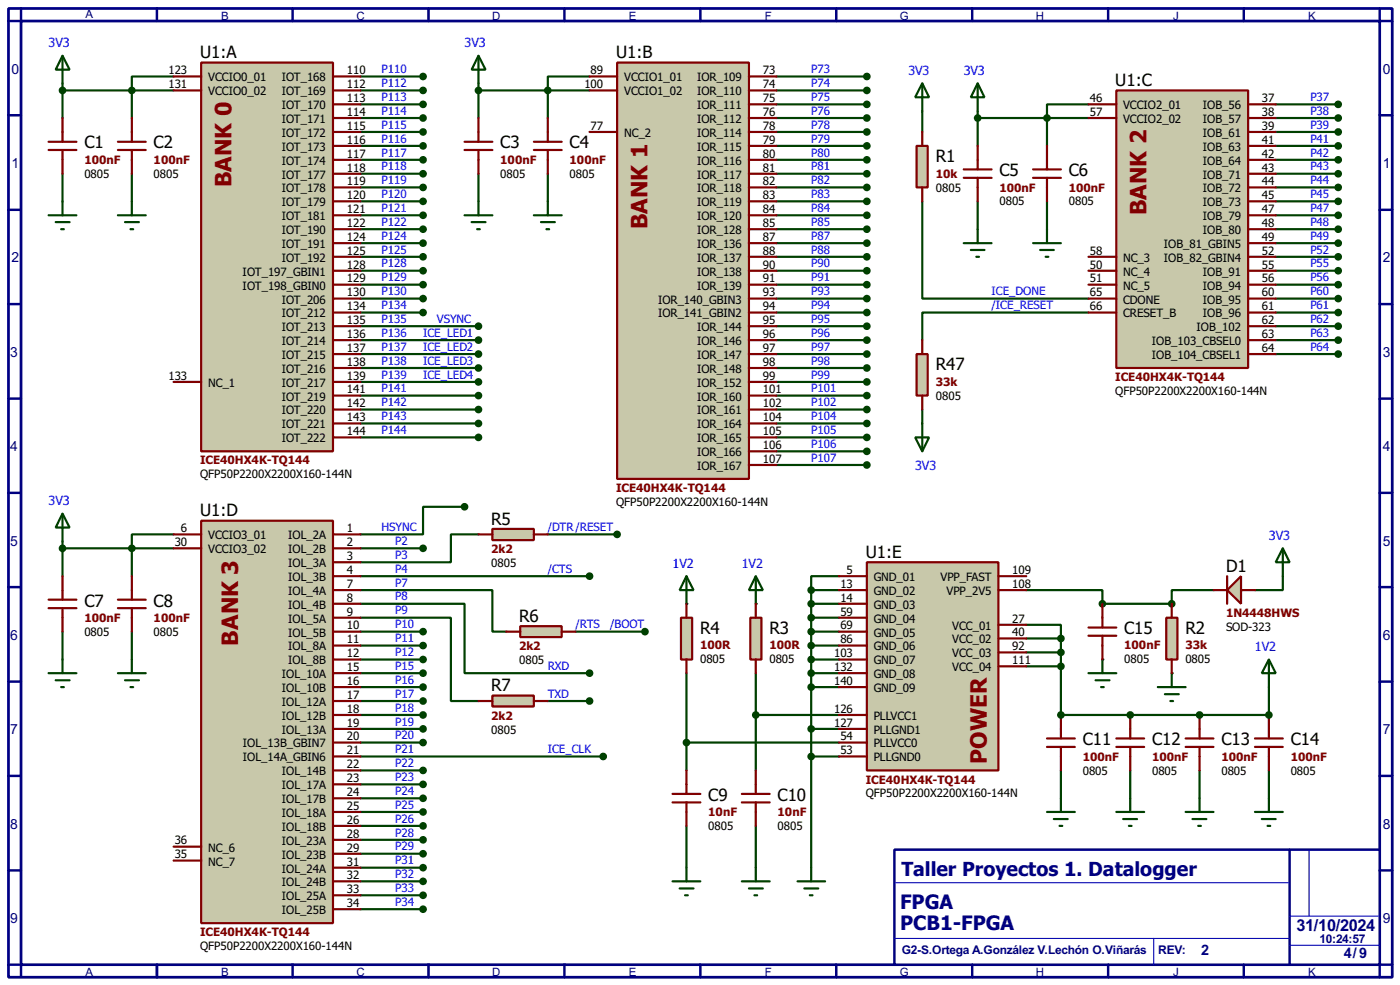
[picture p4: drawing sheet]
<svg xmlns="http://www.w3.org/2000/svg" width="256mm" height="180mm" viewBox="0 0 256 180" stroke-linecap="round" stroke-linejoin="round" font-family="sans-serif">
<path d="M1.6 1.6h253.5v177.3h-253.5zM3.9 3.9h248.9v172.7h-248.9z" fill="none" stroke="#000080" stroke-width=".5"/>
<path d="M3.9 1.6v2.3h-2.3M28.8 1.6v2.3" fill="none" stroke="#000080" stroke-width=".45"/>
<path d="M163.9 155.5h88.9v21.1h-88.9z" fill="#fff" stroke="#000080" stroke-width=".45"/>
<g fill="none" stroke="#000080" stroke-width=".45">
<path d="M53.6 1.6v2.3M78.5 1.6v2.3M103.4 1.6v2.3M128.3 1.6v2.3M153.2 1.6v2.3M178.1 1.6v2.3M203 1.6v2.3M227.9 1.6v2.3M252.8 1.6v2.3h2.3M1.6 21.1h2.3M1.6 38.4h2.3M252.8 21.1h2.3"/>
<path d="M252.8 38.4h2.3M1.6 55.7h2.3M252.8 55.7h2.3M1.6 73h2.3M252.8 73h2.3M1.6 90.2h2.3M252.8 90.2h2.3M1.6 107.5h2.3M252.8 107.5h2.3M1.6 124.8h2.3M252.8 124.8h2.3M1.6 142h2.3"/>
<path d="M1.6 159.3h2.3M236.3 155.5v21.1M252.8 142h2.3M252.8 159.3h2.3M1.6 176.6h2.3v2.3M28.8 176.6v2.3M53.6 176.6v2.3M78.5 176.6v2.3M103.4 176.6v2.3M128.3 176.6v2.3M153.2 176.6v2.3M178.1 176.6v2.3"/>
<path d="M203 176.6v2.3M227.9 176.6v2.3M255.1 176.6h-2.3v2.3"/>
</g>
<path d="M239.8 155.5v12.2M163.9 171.8h72.4M164.1 161.6h71.9M211.4 171.8v4.8M236.3 167.7h16.2M236.3 173h16.5" fill="none" stroke="#0000c0" stroke-width=".2"/>
<g fill="none" stroke="#004000" stroke-width=".4">
<path d="M11.5 15.3v6.3M11.5 16.6h20.3M31.8 14h-7.6v7.6M66.1 16.6h11.4M66.1 14h11.4M66.1 19.1h11.4M87.7 16.6h20.3M87.7 15.3v6.3M108 14h-7.6v7.6M142.3 14h16.5M199.4 19.1h-7.6v7.6M233.7 19.1h11.5"/>
<path d="M11.5 31.8v5.1M24.2 31.8v5.1M66.1 21.6h11.4M66.1 24.2h11.4M66.1 26.7h11.4M66.1 29.3h11.4M66.1 31.8h11.4M66.1 34.3h11.4M66.1 36.9h11.4M66.1 39.4h11.4M87.7 31.8v5.1M100.4 31.8v5.1"/>
<path d="M169 36.9v17.8h30.4M169 20.4v3.8M179.1 20.4v6.3M179.1 36.9v5.1M179.1 21.6h20.3M191.8 36.9v5.1M233.7 21.6h11.5M233.7 24.2h11.5M233.7 26.7h11.5M233.7 29.3h11.5M233.7 31.8h11.5M233.7 34.3h11.5"/>
<path d="M233.7 36.9h11.5M233.7 39.4h11.5M66.1 42h11.4M66.1 44.5h11.4M66.1 47h11.4M66.1 49.6h11.4M66.1 52.1h11.4M66.1 54.7h11.4M66.1 57.2h11.4M66.1 59.7h21.6M199.4 57.2h-30.4v5.1M233.7 42h11.5"/>
<path d="M233.7 44.5h11.5M233.7 47h11.5M233.7 49.6h11.5M233.7 52.1h11.5M233.7 54.7h11.5M233.7 57.2h11.5M233.7 59.7h11.5M66.1 62.3h21.6M66.1 64.8h21.6M66.1 67.4h21.6M66.1 69.9h21.6M66.1 72.4h21.6"/>
<path d="M66.1 75h21.6M66.1 77.5h21.6M169 75v2.5M233.7 62.3h11.5M233.7 64.8h11.5M11.5 99.1v6.4M31.8 97.8h-7.6v7.7M66.1 80.1h21.6M87.7 97.8h-5.1v5.1h-16.5M100.4 97.8h12.7M11.5 115.6v5.1M11.5 100.4h20.3"/>
<path d="M24.2 115.6v5.1M66.1 108h24.1v7.6h2.6M66.1 113.1h16.5v15.2h5.1M66.1 110.5h19v12.7h22.9M66.1 100.4h11.4M66.1 115.6h11.4M66.1 118.2h11.4M66.1 105.5h41.9M105.5 115.6h12.7M188 108h14v2.5h12.7v-2.5h7.6M235 105.5v2.5h-5.1M66.1 138.5h44.4"/>
<path d="M66.1 120.7h11.4M66.1 123.2h11.4M66.1 125.8h11.4M66.1 128.3h11.4M66.1 130.9h11.4M66.1 133.4h11.4M66.1 135.9h11.4M100.4 128.3h7.6M232.5 125.8v5.1M66.1 141h11.4M66.1 143.6h11.4M66.1 146.1h11.4"/>
<path d="M66.1 148.6h11.4M66.1 151.2h11.4M66.1 153.7h11.4M66.1 156.3h11.4M66.1 158.8h11.4M66.1 161.3h11.4M66.1 163.9h11.4M66.1 166.4h11.4"/>
</g>
<g fill="#004000">
<circle cx="232.5" cy="130.9" r=".2"/>
<circle cx="219.8" cy="130.9" r=".2"/>
</g>
<path d="M219.8 130.9h12.7" fill="none" stroke="#004000" stroke-width=".4"/>
<circle cx="207.1" cy="130.9" r=".2" fill="#004000"/>
<path d="M207.1 130.9h12.7M125.8 151.2v7.6M138.5 151.2v7.6M194.4 141v5.1M207.1 141v5.1M219.8 141v5.1M232.5 141v5.1" fill="none" stroke="#004000" stroke-width=".4"/>
<g fill="#004000">
<circle cx="202" cy="120.7" r=".2"/>
<circle cx="202" cy="110.5" r=".2"/>
<circle cx="214.7" cy="110.5" r=".2"/>
<circle cx="214.7" cy="123.2" r=".2"/>
</g>
<g fill="none" stroke="#004000" stroke-width=".4">
<path d="M142.3 16.6h16.5M142.3 19.1h16.5M142.3 21.6h16.5M142.3 24.2h16.5M142.3 26.7h16.5M142.3 29.3h16.5M142.3 31.8h16.5M142.3 34.3h16.5M142.3 36.9h16.5M142.3 39.4h16.5M142.3 42h16.5M142.3 44.5h16.5"/>
<path d="M142.3 47h16.5M142.3 49.6h16.5M142.3 52.1h16.5M142.3 54.7h16.5M142.3 57.2h16.5M142.3 59.7h16.5M142.3 62.3h16.5M142.3 64.8h16.5M142.3 67.4h16.5M142.3 69.9h16.5M142.3 72.4h16.5M142.3 75h16.5"/>
<path d="M142.3 77.5h16.5M142.3 80.1h16.5M142.3 82.6h16.5M142.3 85.1h16.5M148.6 108v50.8M148.6 108h5.1M148.6 110.5h5.1M148.6 113.1h5.1M148.6 115.6h5.1M148.6 118.2h5.1M153.7 105.5h-5.1v2.5M148.6 138.5h5.1"/>
<path d="M148.6 120.7h5.1M148.6 123.2h5.1M148.6 125.8h5.1M148.6 133.4h5.1M153.7 135.9h-27.9v5.1M153.7 130.9h-15.2v10.1"/>
</g>
<circle cx="125.8" cy="110.5" r=".2" fill="#004000"/>
<path d="M125.8 123.2v12.7" fill="none" stroke="#004000" stroke-width=".4"/>
<circle cx="138.5" cy="110.5" r=".2" fill="#004000"/>
<path d="M138.5 123.2v7.7M194.4 130.9h12.7" fill="none" stroke="#004000" stroke-width=".4"/>
<circle cx="194.4" cy="130.9" r=".2" fill="#004000"/>
<path d="M85.1 92.8h-7.6v5h-11.4M188 114.4h6.4v2.5M188 119.4h6.4M188 116.9h6.4M194.4 116.9v14M188 122h6.4" fill="none" stroke="#004000" stroke-width=".4"/>
<path d="M36.9 11.5h24.1v71.1h-24.1z" fill="#c8c8aa" stroke="#800000" stroke-width=".4"/>
<g fill="none" stroke="#800000" stroke-width=".4">
<path d="M31.8 14h5.1M31.8 16.6h5.1M61 14h5.1M61 16.6h5.1M61 19.1h5.1M61 39.4h5.1M61 36.9h5.1M61 34.3h5.1M61 31.8h5.1M61 29.3h5.1M61 26.7h5.1M61 24.2h5.1"/>
<path d="M61 21.6h5.1M61 52.1h5.1M61 49.6h5.1M61 47h5.1M61 44.5h5.1M61 42h5.1M61 59.7h5.1M61 57.2h5.1M61 54.7h5.1M31.8 69.9h5.1M61 69.9h5.1M61 67.4h5.1"/>
<path d="M61 64.8h5.1M61 62.3h5.1M61 77.5h5.1M61 75h5.1M61 72.4h5.1M61 80.1h5.1"/>
</g>
<path d="M113.1 11.5h24.1v76.2h-24.1z" fill="#c8c8aa" stroke="#800000" stroke-width=".4"/>
<g fill="none" stroke="#800000" stroke-width=".4">
<path d="M108 14h5.1M108 16.6h5.1M137.2 14h5.1M137.2 16.6h5.1M137.2 19.1h5.1M108 24.2h5.1M137.2 24.2h5.1M137.2 21.6h5.1M137.2 26.7h5.1M137.2 29.3h5.1M137.2 31.8h5.1M137.2 34.3h5.1"/>
<path d="M137.2 36.9h5.1M137.2 39.4h5.1M137.2 42h5.1M137.2 44.5h5.1M137.2 47h5.1M137.2 49.6h5.1M137.2 52.1h5.1M137.2 54.7h5.1M137.2 57.2h5.1M137.2 59.7h5.1M137.2 62.3h5.1M137.2 64.8h5.1"/>
<path d="M137.2 67.4h5.1M137.2 69.9h5.1M137.2 72.4h5.1M137.2 75h5.1M137.2 77.5h5.1M137.2 80.1h5.1M137.2 82.6h5.1M137.2 85.1h5.1"/>
</g>
<path d="M204.5 16.6h24.2v50.8h-24.2z" fill="#c8c8aa" stroke="#800000" stroke-width=".4"/>
<g fill="none" stroke="#800000" stroke-width=".4">
<path d="M199.4 19.1h5.1M228.7 19.1h5M199.4 21.6h5.1M228.7 21.6h5M228.7 24.2h5M228.7 26.7h5M228.7 29.3h5M228.7 31.8h5M228.7 34.3h5M228.7 36.9h5M228.7 39.4h5M199.4 47h5.1"/>
<path d="M199.4 54.7h5.1M199.4 57.2h5.1M199.4 52.1h5.1M199.4 49.6h5.1M228.7 47h5M228.7 54.7h5M228.7 57.2h5M228.7 42h5M228.7 44.5h5M228.7 52.1h5M228.7 49.6h5M228.7 59.7h5"/>
<path d="M228.7 62.3h5M228.7 64.8h5"/>
</g>
<path d="M36.9 95.3h24.1v73.7h-24.1z" fill="#c8c8aa" stroke="#800000" stroke-width=".4"/>
<g fill="none" stroke="#800000" stroke-width=".4">
<path d="M31.8 97.8h5.1M61 97.8h5.1M31.8 100.4h5.1M61 100.4h5.1M61 105.5h5.1M61 102.9h5.1M61 110.5h5.1M61 108h5.1M61 115.6h5.1M61 113.1h5.1M61 118.2h5.1M61 120.7h5.1"/>
<path d="M61 123.2h5.1M61 125.8h5.1M61 128.3h5.1M61 130.9h5.1M61 133.4h5.1M61 135.9h5.1M61 138.5h5.1M31.8 157.5h5.1M31.8 155h5.1M61 141h5.1M61 143.6h5.1M61 146.1h5.1"/>
<path d="M61 148.6h5.1M61 151.2h5.1M61 153.7h5.1M61 156.3h5.1M61 158.8h5.1M61 161.3h5.1M61 163.9h5.1M61 166.4h5.1"/>
</g>
<path d="M158.8 102.9h24.1v38.1h-24.1z" fill="#c8c8aa" stroke="#800000" stroke-width=".4"/>
<g fill="none" stroke="#800000" stroke-width=".4">
<path d="M8.9 27.5h5.1M8.9 26h5.1M11.5 21.6v4.4M11.5 27.5v4.3M21.6 27.5h5.1M21.6 26h5.1M24.2 21.6v4.4M24.2 27.5v4.3M85.1 27.5h5.1M85.1 26h5.1M87.7 21.6v4.4M87.7 27.5v4.3"/>
<path d="M97.8 27.5h5.1M97.8 26h5.1M100.4 21.6v4.4M100.4 27.5v4.3M176.6 32.6h5.1M176.6 31h5.1M179.1 26.7v4.3M179.1 32.6v4.3M189.3 32.6h5.1M189.3 31h5.1M191.8 26.7v4.3M191.8 32.6v4.3"/>
<path d="M153.7 105.5h5.1M153.7 108h5.1M153.7 110.5h5.1M153.7 113.1h5.1M153.7 118.2h5.1M153.7 115.6h5.1M182.9 105.5h5.1M182.9 108h5.1M182.9 119.4h5.1M182.9 116.9h5.1M182.9 114.4h5.1M153.7 120.7h5.1"/>
<path d="M153.7 123.2h5.1M153.7 125.8h5.1M153.7 135.9h5.1M153.7 138.5h5.1M153.7 130.9h5.1M153.7 133.4h5.1M182.9 122h5.1"/>
</g>
<g fill="none" stroke="#004000" stroke-width=".4">
<path d="M11.5 10.2l1.3 2.6h-2.6zM11.5 10.2v5.1M87.7 10.2l1.3 2.6h-2.6zM87.7 10.2v5.1M179.1 15.3l1.3 2.5h-2.5zM179.1 15.3v5.1M8.9 39.4h5.1M11.5 36.9v2.5M21.6 39.4h5.1M24.2 36.9v2.5M85.1 39.4h5.1M87.7 36.9v2.5"/>
<path d="M97.8 39.4h5.1M100.4 36.9v2.5M10.2 40.7h2.6M11.2 42h.5M22.9 40.7h2.6M23.9 42h.5M86.4 40.7h2.6M87.4 42h.5M99.1 40.7h2.6M100.1 42h.5M176.6 44.5h5.1M177.9 45.8h2.5"/>
<path d="M178.9 47h.5M179.1 42v2.5M189.3 44.5h5.1M190.6 45.8h2.5M191.6 47h.5M191.8 42v2.5"/>
</g>
<g fill="#004000" stroke="#004000" stroke-width=".4">
<circle cx="11.4" cy="16.6" r=".5"/>
<circle cx="24.1" cy="16.6" r=".5"/>
<circle cx="87.6" cy="16.6" r=".5"/>
<circle cx="100.3" cy="16.6" r=".5"/>
<circle cx="179.1" cy="21.6" r=".5"/>
<circle cx="191.8" cy="21.6" r=".5"/>
</g>
<path d="M167.9 26.7h2.1v7.6h-2.1z" fill="#c8c8aa" stroke="#800000" stroke-width=".4"/>
<path d="M169 24.2v2.5M169 34.3v2.6" fill="none" stroke="#800000" stroke-width=".4"/>
<path d="M169 77.5v5.1M167.7 80.1h2.5l-1.2 2.5z" fill="none" stroke="#004000" stroke-width=".4"/>
<path d="M167.9 64.8h2.1v7.6h-2.1z" fill="#c8c8aa" stroke="#800000" stroke-width=".4"/>
<path d="M169 62.3v2.5M169 72.4v2.6M8.9 111.3h5.1M8.9 109.8h5.1M11.5 105.5v4.3M11.5 111.3v4.3M21.6 111.3h5.1M21.6 109.8h5.1M24.2 105.5v4.3M24.2 111.3v4.3" fill="none" stroke="#800000" stroke-width=".4"/>
<g fill="#004000" stroke="#004000" stroke-width=".4">
<circle cx="77.5" cy="14" r=".5"/>
<circle cx="77.5" cy="16.6" r=".5"/>
<circle cx="77.5" cy="19.1" r=".5"/>
<circle cx="77.5" cy="21.6" r=".5"/>
<circle cx="77.5" cy="24.2" r=".5"/>
<circle cx="77.5" cy="26.7" r=".5"/>
<circle cx="77.5" cy="29.3" r=".5"/>
<circle cx="77.5" cy="31.8" r=".5"/>
<circle cx="77.5" cy="34.3" r=".5"/>
<circle cx="77.5" cy="36.9" r=".5"/>
<circle cx="77.5" cy="39.4" r=".5"/>
<circle cx="77.5" cy="42" r=".5"/>
<circle cx="77.5" cy="44.5" r=".5"/>
<circle cx="77.5" cy="47" r=".5"/>
<circle cx="77.5" cy="49.6" r=".5"/>
<circle cx="77.5" cy="52.1" r=".5"/>
<circle cx="77.5" cy="54.7" r=".5"/>
<circle cx="77.5" cy="57.2" r=".5"/>
<circle cx="87.6" cy="59.7" r=".5"/>
<circle cx="87.6" cy="62.3" r=".5"/>
<circle cx="87.6" cy="64.8" r=".5"/>
<circle cx="87.6" cy="67.4" r=".5"/>
<circle cx="87.6" cy="69.9" r=".5"/>
<circle cx="87.6" cy="72.4" r=".5"/>
<circle cx="87.6" cy="75" r=".5"/>
<circle cx="87.6" cy="77.5" r=".5"/>
<circle cx="87.6" cy="80.1" r=".5"/>
<circle cx="245.1" cy="19.1" r=".5"/>
<circle cx="245.1" cy="21.6" r=".5"/>
<circle cx="245.1" cy="24.2" r=".5"/>
<circle cx="245.1" cy="26.7" r=".5"/>
<circle cx="245.1" cy="29.3" r=".5"/>
<circle cx="245.1" cy="31.8" r=".5"/>
<circle cx="245.1" cy="34.3" r=".5"/>
<circle cx="245.1" cy="36.9" r=".5"/>
<circle cx="245.1" cy="39.4" r=".5"/>
<circle cx="245.1" cy="42" r=".5"/>
<circle cx="245.1" cy="44.5" r=".5"/>
<circle cx="245.1" cy="47" r=".5"/>
<circle cx="245.1" cy="49.6" r=".5"/>
<circle cx="245.1" cy="52.1" r=".5"/>
<circle cx="245.1" cy="54.7" r=".5"/>
<circle cx="245.1" cy="57.2" r=".5"/>
<circle cx="245.1" cy="59.7" r=".5"/>
<circle cx="245.1" cy="62.3" r=".5"/>
<circle cx="245.1" cy="64.8" r=".5"/>
<circle cx="158.8" cy="14" r=".5"/>
<circle cx="11.4" cy="100.4" r=".5"/>
<circle cx="24.1" cy="100.4" r=".5"/>
</g>
<path d="M169 15.3l1.2 2.5h-2.5zM169 15.3v5.1M11.5 94l1.3 2.6h-2.6zM11.5 94v5.1M8.9 123.2h5.1M10.2 124.5h2.6M11.2 125.8h.5M11.5 120.7v2.5M21.6 123.2h5.1M22.9 124.5h2.6M23.9 125.8h.5M24.2 120.7v2.5" fill="none" stroke="#004000" stroke-width=".4"/>
<path d="M90.2 96.8h7.6v2.1h-7.6z" fill="#c8c8aa" stroke="#800000" stroke-width=".4"/>
<path d="M87.7 97.8h2.5M97.8 97.8h2.6" fill="none" stroke="#800000" stroke-width=".4"/>
<path d="M95.3 114.6h7.6v2h-7.6z" fill="#c8c8aa" stroke="#800000" stroke-width=".4"/>
<path d="M92.8 115.6h2.5M102.9 115.6h2.6" fill="none" stroke="#800000" stroke-width=".4"/>
<path d="M90.2 127.3h7.6v2h-7.6z" fill="#c8c8aa" stroke="#800000" stroke-width=".4"/>
<g fill="none" stroke="#800000" stroke-width=".4">
<path d="M87.7 128.3h2.5M97.8 128.3h2.6M191.8 136.7h5.1M191.8 135.2h5.1M194.4 130.9v4.3M194.4 136.7v4.3M204.5 136.7h5.1M204.5 135.2h5.1M207.1 130.9v4.3M207.1 136.7v4.3M217.2 136.7h5.1M217.2 135.2h5.1"/>
<path d="M219.8 130.9v4.3M219.8 136.7v4.3M229.9 136.7h5.1M229.9 135.2h5.1M232.5 130.9v4.3M232.5 136.7v4.3M123.2 146.9h5.1M123.2 145.3h5.1M125.8 141v4.3M125.8 146.9v4.3M135.9 146.9h5.1M135.9 145.3h5.1"/>
<path d="M138.5 141v4.3M138.5 146.9v4.3"/>
</g>
<g fill="#004000" stroke="#004000" stroke-width=".4">
<circle cx="113" cy="97.8" r=".5"/>
<circle cx="118.1" cy="115.6" r=".5"/>
<circle cx="110.5" cy="138.5" r=".5"/>
<circle cx="77.5" cy="100.4" r=".5"/>
<circle cx="77.5" cy="115.6" r=".5"/>
<circle cx="77.5" cy="118.2" r=".5"/>
<circle cx="77.5" cy="120.7" r=".5"/>
<circle cx="77.5" cy="123.2" r=".5"/>
<circle cx="77.5" cy="125.8" r=".5"/>
<circle cx="77.5" cy="128.3" r=".5"/>
<circle cx="77.5" cy="130.9" r=".5"/>
<circle cx="77.5" cy="133.4" r=".5"/>
<circle cx="77.5" cy="135.9" r=".5"/>
<circle cx="108" cy="128.3" r=".5"/>
<circle cx="108" cy="123.2" r=".5"/>
<circle cx="108" cy="105.5" r=".5"/>
<circle cx="77.5" cy="141" r=".5"/>
<circle cx="77.5" cy="143.6" r=".5"/>
<circle cx="77.5" cy="146.1" r=".5"/>
<circle cx="77.5" cy="148.6" r=".5"/>
<circle cx="77.5" cy="151.2" r=".5"/>
<circle cx="77.5" cy="153.7" r=".5"/>
<circle cx="77.5" cy="156.3" r=".5"/>
<circle cx="77.5" cy="158.8" r=".5"/>
<circle cx="77.5" cy="161.3" r=".5"/>
<circle cx="77.5" cy="163.9" r=".5"/>
<circle cx="77.5" cy="166.4" r=".5"/>
</g>
<path d="M235 100.4l1.3 2.5h-2.6zM235 100.4v5.1M232.5 120.7l1.2 2.5h-2.5zM232.5 120.7v5.1" fill="none" stroke="#004000" stroke-width=".4"/>
<path d="M224.8 108l2.6-2.5v5z" fill="#c8c8aa" stroke="#800000" stroke-width=".4"/>
<path d="M199.4 116.4h5.1M199.4 114.9h5.1M202 110.5v4.4M202 116.4v4.3M222.3 108h2.5M224.8 105.5v5M227.4 108h2.5" fill="none" stroke="#800000" stroke-width=".4"/>
<g fill="#004000" stroke="#004000" stroke-width=".4">
<circle cx="214.6" cy="110.5" r=".5"/>
<circle cx="201.9" cy="110.5" r=".5"/>
<circle cx="232.4" cy="130.9" r=".5"/>
<circle cx="219.7" cy="130.9" r=".5"/>
<circle cx="207" cy="130.9" r=".5"/>
</g>
<g fill="none" stroke="#004000" stroke-width=".4">
<path d="M199.4 123.2h5.1M200.7 124.5h2.6M201.7 125.8h.5M202 120.7v2.5M212.1 125.8h5.1M213.4 127.1h2.6M214.4 128.3h.5M214.7 123.2v2.6M125.8 158.8v2.5M138.5 158.8v2.5M191.8 148.6h5.1M193.1 149.9h2.5"/>
<path d="M194.1 151.2h.5M194.4 146.1v2.5M204.5 148.6h5.1M205.8 149.9h2.5M206.8 151.2h.5M207.1 146.1v2.5M217.2 148.6h5.1M218.5 149.9h2.5M219.5 151.2h.5M219.8 146.1v2.5M229.9 148.6h5.1M231.2 149.9h2.5"/>
<path d="M232.2 151.2h.5M232.5 146.1v2.5M123.2 161.3h5.1M124.5 162.6h2.6M125.5 163.9h.5M135.9 161.3h5.1M137.2 162.6h2.6M138.2 163.9h.5"/>
</g>
<path d="M213.7 113.1h2v7.6h-2z" fill="#c8c8aa" stroke="#800000" stroke-width=".4"/>
<path d="M214.7 110.5v2.6M214.7 120.7v2.5" fill="none" stroke="#800000" stroke-width=".4"/>
<g fill="#004000" stroke="#004000" stroke-width=".4">
<circle cx="158.8" cy="16.6" r=".5"/>
<circle cx="158.8" cy="19.1" r=".5"/>
<circle cx="158.8" cy="21.6" r=".5"/>
<circle cx="158.8" cy="24.2" r=".5"/>
<circle cx="158.8" cy="26.7" r=".5"/>
<circle cx="158.8" cy="29.3" r=".5"/>
<circle cx="158.8" cy="31.8" r=".5"/>
<circle cx="158.8" cy="34.3" r=".5"/>
<circle cx="158.8" cy="36.9" r=".5"/>
<circle cx="158.8" cy="39.4" r=".5"/>
<circle cx="158.8" cy="42" r=".5"/>
<circle cx="158.8" cy="44.5" r=".5"/>
<circle cx="158.8" cy="47" r=".5"/>
<circle cx="158.8" cy="49.6" r=".5"/>
<circle cx="158.8" cy="52.1" r=".5"/>
<circle cx="158.8" cy="54.7" r=".5"/>
<circle cx="158.8" cy="57.2" r=".5"/>
<circle cx="158.8" cy="59.7" r=".5"/>
<circle cx="158.8" cy="62.3" r=".5"/>
<circle cx="158.8" cy="64.8" r=".5"/>
<circle cx="158.8" cy="67.4" r=".5"/>
<circle cx="158.8" cy="69.9" r=".5"/>
<circle cx="158.8" cy="72.4" r=".5"/>
<circle cx="158.8" cy="75" r=".5"/>
<circle cx="158.8" cy="77.5" r=".5"/>
<circle cx="158.8" cy="80.1" r=".5"/>
<circle cx="158.8" cy="82.6" r=".5"/>
<circle cx="158.8" cy="85.1" r=".5"/>
<circle cx="148.6" cy="138.5" r=".5"/>
<circle cx="148.6" cy="108" r=".5"/>
<circle cx="148.6" cy="110.5" r=".5"/>
<circle cx="148.6" cy="113.1" r=".5"/>
<circle cx="148.6" cy="115.6" r=".5"/>
<circle cx="148.6" cy="118.2" r=".5"/>
<circle cx="148.6" cy="120.7" r=".5"/>
<circle cx="148.6" cy="123.2" r=".5"/>
<circle cx="148.6" cy="125.8" r=".5"/>
<circle cx="148.6" cy="133.4" r=".5"/>
<circle cx="125.7" cy="135.9" r=".5"/>
<circle cx="138.4" cy="130.9" r=".5"/>
</g>
<path d="M125.8 105.5l1.3 2.5h-2.6zM125.8 105.5v5M148.6 158.8v2.5M146.1 161.3h5.1M147.4 162.6h2.5M148.4 163.9h.5" fill="none" stroke="#004000" stroke-width=".4"/>
<path d="M124.8 113.1h2v7.6h-2z" fill="#c8c8aa" stroke="#800000" stroke-width=".4"/>
<path d="M125.8 110.5v2.6M125.8 120.7v2.5" fill="none" stroke="#800000" stroke-width=".4"/>
<path d="M138.5 105.5l1.3 2.5h-2.6zM138.5 105.5v5" fill="none" stroke="#004000" stroke-width=".4"/>
<path d="M137.5 113.1h2v7.6h-2z" fill="#c8c8aa" stroke="#800000" stroke-width=".4"/>
<path d="M138.5 110.5v2.6M138.5 120.7v2.5" fill="none" stroke="#800000" stroke-width=".4"/>
<g fill="#004000" stroke="#004000" stroke-width=".4">
<circle cx="194.3" cy="130.9" r=".5"/>
<circle cx="194.3" cy="122" r=".5"/>
<circle cx="194.3" cy="119.4" r=".5"/>
<circle cx="194.3" cy="116.9" r=".5"/>
<circle cx="85.1" cy="92.8" r=".5"/>
</g>
<g font-size="5" fill="#800000">
<text x="42.4" y="34.3" transform="rotate(-90 42.4 34.3)">BANK 0</text>
<text x="118.6" y="42" transform="rotate(-90 118.6 42)">BANK 1</text>
<text x="210" y="39.4" transform="rotate(-90 210 39.4)">BANK 2</text>
<text x="43.7" y="118.2" transform="rotate(-90 43.7 118.2)">BANK 3</text>
<text x="180.8" y="139.7" transform="rotate(-90 180.8 139.7)">POWER</text>
</g>
<g font-size="4.4" fill="#000080">
<text x="164.9" y="166.5">FPGA</text>
<text x="164.9" y="170.3">PCB1-FPGA</text>
</g>
<text font-size="4.3" fill="#000080" x="165.2" y="160.3">Taller Proyectos 1. Datalogger</text>
<g font-size="3.8">
<text x="36.7" y="10.6">U1:A</text>
<text x="112.9" y="10.6">U1:B</text>
<text x="204.3" y="15.7">U1:C</text>
<text x="15.5" y="27.2">C1</text>
<text x="28.2" y="27.2">C2</text>
<text x="91.7" y="27.2">C3</text>
<text x="104.4" y="27.2">C4</text>
<text x="171.5" y="29.7">R1</text>
<text x="183.1" y="32.3">C5</text>
<text x="195.8" y="32.3">C6</text>
<text x="171.5" y="67.8">R47</text>
<text x="36.7" y="94.5">U1:D</text>
<text x="90" y="96">R5</text>
<text x="158.6" y="102.1">U1:E</text>
<text x="224.6" y="104.7">D1</text>
<text x="15.5" y="111">C7</text>
<text x="28.2" y="111">C8</text>
<text x="95.1" y="113.8">R6</text>
<text x="128.3" y="116.1">R4</text>
<text x="141" y="116.1">R3</text>
<text x="206" y="116.1">C15</text>
<text x="217.2" y="116.1">R2</text>
<text x="90" y="126.5">R7</text>
<text x="198.4" y="136.4">C11</text>
<text x="211.1" y="136.4">C12</text>
<text x="223.8" y="136.4">C13</text>
<text x="236.5" y="136.4">C14</text>
<text x="129.8" y="146.6">C9</text>
<text x="142.5" y="146.6">C10</text>
</g>
<text font-size="3.4" fill="#000080" x="237.5" y="170.3">31/10/2024</text>
<g font-size="3" fill="#000080">
<text x="220.1" y="174.8">2</text>
<text x="246.2" y="175.3">4/9</text>
</g>
<g font-size="2.9" fill="#000080">
<text x="2.1" y="13.5">0</text>
<text x="253.4" y="13.5">0</text>
<text x="2.1" y="30.7">1</text>
<text x="253.4" y="30.7">1</text>
<text x="2.1" y="48">2</text>
<text x="253.4" y="48">2</text>
<text x="1.9" y="65.3">3</text>
<text x="253.4" y="65.3">3</text>
<text x="1.9" y="82.5">4</text>
<text x="253.4" y="82.5">4</text>
<text x="1.9" y="99.9">5</text>
<text x="253.4" y="99.9">5</text>
<text x="1.9" y="117.1">6</text>
<text x="253.4" y="117.1">6</text>
<text x="1.9" y="134.4">7</text>
<text x="253.4" y="134.4">7</text>
<text x="1.9" y="151.7">8</text>
<text x="253.4" y="151.7">8</text>
<text x="1.9" y="168.9">9</text>
<text x="253.4" y="168.9">9</text>
</g>
<g font-size="2.8" fill="#00f">
<text x="8.9" y="8.6">3V3</text>
<text x="85.1" y="8.6">3V3</text>
<text x="166.4" y="13.8">3V3</text>
<text x="176.6" y="13.8">3V3</text>
<text x="167.7" y="86.1">3V3</text>
<text x="8.9" y="92.5">3V3</text>
<text x="232.5" y="98.8">3V3</text>
<text x="123.2" y="103.9">1V2</text>
<text x="135.9" y="103.9">1V2</text>
<text x="229.9" y="119.2">1V2</text>
</g>
<g font-size="2.6">
<text x="30.9" y="13.6">123</text>
<text x="30.9" y="16.2">131</text>
<text x="38.2" y="14.9">VCCIO0_01</text>
<text x="38.2" y="17.5">VCCIO0_02</text>
<text x="51.6" y="14.9">IOT_168</text>
<text x="51.6" y="17.5">IOT_169</text>
<text x="63.6" y="13.6">110</text>
<text x="63.6" y="16.2">112</text>
<text x="107.1" y="16.2">100</text>
<text x="108.2" y="13.6">89</text>
<text x="114.4" y="14.9">VCCIO1_01</text>
<text x="114.4" y="17.5">VCCIO1_02</text>
<text x="127.7" y="14.9">IOR_109</text>
<text x="127.7" y="17.5">IOR_110</text>
<text x="139.8" y="13.6">73</text>
<text x="139.8" y="16.2">74</text>
<text x="51.6" y="22.5">IOT_171</text>
<text x="51.6" y="20">IOT_170</text>
<text x="63.6" y="23.8">115</text>
<text x="63.6" y="21.2">114</text>
<text x="63.6" y="18.7">113</text>
<text x="108.2" y="23.8">77</text>
<text x="127.7" y="20">IOR_111</text>
<text x="127.7" y="22.5">IOR_112</text>
<text x="139.8" y="18.7">75</text>
<text x="139.8" y="21.2">76</text>
<text x="139.8" y="23.8">78</text>
<text x="199.7" y="18.7">46</text>
<text x="199.7" y="21.2">57</text>
<text x="205.8" y="20">VCCIO2_01</text>
<text x="205.8" y="22.5">VCCIO2_02</text>
<text x="220.4" y="20">IOB_56</text>
<text x="220.4" y="22.5">IOB_57</text>
<text x="231.2" y="18.7">37</text>
<text x="231.2" y="21.2">38</text>
<text x="231.2" y="23.8">39</text>
<text x="51.6" y="27.6">IOT_173</text>
<text x="51.6" y="25">IOT_172</text>
<text x="63.6" y="28.9">117</text>
<text x="63.6" y="26.3">116</text>
<text x="114.4" y="25">NC_2</text>
<text x="127.7" y="25">IOR_114</text>
<text x="127.7" y="27.6">IOR_115</text>
<text x="139.8" y="26.3">79</text>
<text x="139.8" y="28.9">80</text>
<text x="220.4" y="25">IOB_61</text>
<text x="220.4" y="27.6">IOB_63</text>
<text x="231.2" y="26.3">41</text>
<text x="231.2" y="28.9">42</text>
<text x="15.5" y="32.5">0805</text>
<text x="28.2" y="32.5">0805</text>
<text x="51.6" y="35.2">IOT_178</text>
<text x="51.6" y="32.7">IOT_177</text>
<text x="51.6" y="30.2">IOT_174</text>
<text x="63.6" y="33.9">119</text>
<text x="63.6" y="31.4">118</text>
<text x="91.7" y="32.5">0805</text>
<text x="104.4" y="32.5">0805</text>
<text x="127.7" y="30.2">IOR_116</text>
<text x="127.7" y="32.7">IOR_117</text>
<text x="127.7" y="35.2">IOR_118</text>
<text x="139.8" y="31.4">81</text>
<text x="139.8" y="33.9">82</text>
<text x="171.5" y="35.1">0805</text>
<text x="220.4" y="30.2">IOB_64</text>
<text x="220.4" y="32.7">IOB_71</text>
<text x="220.4" y="35.2">IOB_72</text>
<text x="231.2" y="31.4">43</text>
<text x="231.2" y="33.9">44</text>
<text x="51.6" y="40.3">IOT_181</text>
<text x="51.6" y="37.7">IOT_179</text>
<text x="63.6" y="41.6">122</text>
<text x="63.6" y="39">121</text>
<text x="63.6" y="36.5">120</text>
<text x="127.7" y="37.7">IOR_119</text>
<text x="127.7" y="40.3">IOR_120</text>
<text x="139.8" y="36.5">83</text>
<text x="139.8" y="39">84</text>
<text x="139.8" y="41.6">85</text>
<text x="183.1" y="37.6">0805</text>
<text x="195.8" y="37.6">0805</text>
<text x="220.4" y="37.7">IOB_73</text>
<text x="220.4" y="40.3">IOB_79</text>
<text x="231.2" y="36.5">45</text>
<text x="231.2" y="39">47</text>
<text x="231.2" y="41.6">48</text>
<text x="51.6" y="47.9">IOT_192</text>
<text x="51.6" y="45.4">IOT_191</text>
<text x="51.6" y="42.9">IOT_190</text>
<text x="63.6" y="46.6">125</text>
<text x="63.6" y="44.1">124</text>
<text x="127.7" y="42.9">IOR_128</text>
<text x="127.7" y="45.4">IOR_136</text>
<text x="127.7" y="47.9">IOR_137</text>
<text x="139.8" y="44.1">87</text>
<text x="139.8" y="46.6">88</text>
<text x="199.7" y="46.6">58</text>
<text x="205.8" y="47.9">NC_3</text>
<text x="213.2" y="45.4">IOB_81_GBIN5</text>
<text x="213.2" y="47.9">IOB_82_GBIN4</text>
<text x="220.4" y="42.9">IOB_80</text>
<text x="231.2" y="44.1">49</text>
<text x="231.2" y="46.6">52</text>
<text x="44.5" y="53">IOT_198_GBIN0</text>
<text x="44.5" y="50.4">IOT_197_GBIN1</text>
<text x="63.6" y="51.7">129</text>
<text x="63.6" y="49.2">128</text>
<text x="127.7" y="50.4">IOR_138</text>
<text x="127.7" y="53">IOR_139</text>
<text x="139.8" y="49.2">90</text>
<text x="139.8" y="51.7">91</text>
<text x="199.7" y="49.2">50</text>
<text x="199.7" y="51.7">51</text>
<text x="205.8" y="50.4">NC_4</text>
<text x="205.8" y="53">NC_5</text>
<text x="220.4" y="53">IOB_94</text>
<text x="220.4" y="50.4">IOB_91</text>
<text x="231.2" y="51.7">56</text>
<text x="231.2" y="49.2">55</text>
<text x="51.6" y="58.1">IOT_212</text>
<text x="51.6" y="55.6">IOT_206</text>
<text x="63.6" y="59.3">135</text>
<text x="63.6" y="56.8">134</text>
<text x="63.6" y="54.3">130</text>
<text x="120.6" y="55.6">IOR_140_GBIN3</text>
<text x="120.6" y="58.1">IOR_141_GBIN2</text>
<text x="139.8" y="54.3">93</text>
<text x="139.8" y="56.8">94</text>
<text x="139.8" y="59.3">95</text>
<text x="199.7" y="54.3">65</text>
<text x="199.7" y="56.8">66</text>
<text x="205.8" y="55.6">CDONE</text>
<text x="205.8" y="58.1">CRESET_B</text>
<text x="220.4" y="55.6">IOB_95</text>
<text x="220.4" y="58.1">IOB_96</text>
<text x="231.2" y="54.3">60</text>
<text x="231.2" y="56.8">61</text>
<text x="231.2" y="59.3">62</text>
<text x="51.6" y="60.6">IOT_213</text>
<text x="51.6" y="65.7">IOT_215</text>
<text x="51.6" y="63.1">IOT_214</text>
<text x="63.6" y="64.4">137</text>
<text x="63.6" y="61.9">136</text>
<text x="127.7" y="60.6">IOR_144</text>
<text x="127.7" y="63.1">IOR_146</text>
<text x="127.7" y="65.7">IOR_147</text>
<text x="139.8" y="61.9">96</text>
<text x="139.8" y="64.4">97</text>
<text x="211" y="63.1">IOB_103_CBSEL0</text>
<text x="211" y="65.7">IOB_104_CBSEL1</text>
<text x="219.2" y="60.6">IOB_102</text>
<text x="231.2" y="61.9">63</text>
<text x="231.2" y="64.4">64</text>
<text x="30.9" y="69.5">133</text>
<text x="38.2" y="70.8">NC_1</text>
<text x="51.6" y="70.8">IOT_217</text>
<text x="51.6" y="68.3">IOT_216</text>
<text x="63.6" y="69.5">139</text>
<text x="63.6" y="67">138</text>
<text x="63.6" y="72">141</text>
<text x="127.7" y="68.3">IOR_148</text>
<text x="127.7" y="70.8">IOR_152</text>
<text x="139.8" y="67">98</text>
<text x="139.8" y="69.5">99</text>
<text x="139.8" y="72">101</text>
<text x="51.6" y="75.8">IOT_220</text>
<text x="51.6" y="73.3">IOT_219</text>
<text x="63.6" y="77.1">143</text>
<text x="63.6" y="74.6">142</text>
<text x="127.7" y="73.3">IOR_160</text>
<text x="127.7" y="75.8">IOR_161</text>
<text x="139.8" y="74.6">102</text>
<text x="139.8" y="77.1">104</text>
<text x="171.5" y="73.2">0805</text>
<text x="204.3" y="72.3">QFP50P2200X2200X160-144N</text>
<text x="51.6" y="81">IOT_222</text>
<text x="51.6" y="78.4">IOT_221</text>
<text x="63.6" y="79.7">144</text>
<text x="127.7" y="78.4">IOR_164</text>
<text x="127.7" y="81">IOR_165</text>
<text x="127.7" y="83.5">IOR_166</text>
<text x="139.8" y="79.7">105</text>
<text x="139.8" y="82.2">106</text>
<text x="36.7" y="87.5">QFP50P2200X2200X160-144N</text>
<text x="127.7" y="86">IOR_167</text>
<text x="139.8" y="84.7">107</text>
<text x="112.9" y="92.6">QFP50P2200X2200X160-144N</text>
<text x="32" y="100">30</text>
<text x="33.2" y="97.4">6</text>
<text x="38.2" y="98.7">VCCIO3_01</text>
<text x="38.2" y="101.2">VCCIO3_02</text>
<text x="52.8" y="101.2">IOL_2B</text>
<text x="52.8" y="98.7">IOL_2A</text>
<text x="63.6" y="100">2</text>
<text x="63.6" y="97.4">1</text>
<text x="52.8" y="106.4">IOL_3B</text>
<text x="52.8" y="103.8">IOL_3A</text>
<text x="63.6" y="105.1">4</text>
<text x="63.6" y="102.5">3</text>
<text x="63.6" y="107.6">7</text>
<text x="90" y="103.8">0805</text>
<text x="154" y="107.6">13</text>
<text x="155.1" y="105.1">5</text>
<text x="160.1" y="106.4">GND_01</text>
<text x="172.3" y="106.4">VPP_FAST</text>
<text x="185.5" y="105.1">109</text>
<text x="185.5" y="107.6">108</text>
<text x="52.8" y="111.4">IOL_4B</text>
<text x="52.8" y="108.9">IOL_4A</text>
<text x="52.8" y="114">IOL_5A</text>
<text x="63.6" y="110.1">8</text>
<text x="63.6" y="112.7">9</text>
<text x="154" y="110.1">14</text>
<text x="154" y="112.7">59</text>
<text x="160.1" y="108.9">GND_02</text>
<text x="160.1" y="111.4">GND_03</text>
<text x="160.1" y="114">GND_04</text>
<text x="173.4" y="108.9">VPP_2V5</text>
<text x="185.5" y="114">27</text>
<text x="15.5" y="116.4">0805</text>
<text x="28.2" y="116.4">0805</text>
<text x="52.8" y="116.5">IOL_5B</text>
<text x="52.8" y="119.1">IOL_8A</text>
<text x="63.6" y="115.2">10</text>
<text x="63.6" y="117.8">11</text>
<text x="154" y="117.8">86</text>
<text x="154" y="115.2">69</text>
<text x="160.1" y="119.1">GND_06</text>
<text x="160.1" y="116.5">GND_05</text>
<text x="174.5" y="117.8">VCC_02</text>
<text x="174.5" y="115.3">VCC_01</text>
<text x="185.5" y="119">92</text>
<text x="185.5" y="116.5">40</text>
<text x="224.6" y="115.5">SOD-323</text>
<text x="51.7" y="124.1">IOL_10A</text>
<text x="52.8" y="121.6">IOL_8B</text>
<text x="63.6" y="120.3">12</text>
<text x="63.6" y="122.8">15</text>
<text x="63.6" y="125.4">16</text>
<text x="95.1" y="121.6">0805</text>
<text x="128.3" y="121.4">0805</text>
<text x="141" y="121.4">0805</text>
<text x="152.8" y="120.3">103</text>
<text x="152.8" y="122.8">132</text>
<text x="152.8" y="125.4">140</text>
<text x="160.1" y="121.6">GND_07</text>
<text x="160.1" y="124.1">GND_08</text>
<text x="174.5" y="122.9">VCC_04</text>
<text x="174.5" y="120.3">VCC_03</text>
<text x="185.5" y="121.6">111</text>
<text x="206" y="121.4">0805</text>
<text x="217.2" y="121.4">0805</text>
<text x="51.7" y="126.7">IOL_10B</text>
<text x="51.7" y="129.2">IOL_12A</text>
<text x="51.7" y="131.8">IOL_12B</text>
<text x="63.6" y="127.9">17</text>
<text x="63.6" y="130.5">18</text>
<text x="152.8" y="130.5">126</text>
<text x="160.1" y="126.7">GND_09</text>
<text x="160.1" y="131.8">PLLVCC1</text>
<text x="44.5" y="136.8">IOL_13B_GBIN7</text>
<text x="51.7" y="134.3">IOL_13A</text>
<text x="63.6" y="133">19</text>
<text x="63.6" y="135.5">20</text>
<text x="90" y="134.3">0805</text>
<text x="152.8" y="133">127</text>
<text x="154" y="135.5">54</text>
<text x="160.1" y="136.8">PLLVCC0</text>
<text x="160.1" y="134.3">PLLGND1</text>
<text x="44.5" y="139.4">IOL_14A_GBIN6</text>
<text x="51.7" y="141.9">IOL_14B</text>
<text x="63.6" y="138.1">21</text>
<text x="63.6" y="140.6">22</text>
<text x="63.6" y="143.2">23</text>
<text x="154" y="138.1">53</text>
<text x="160.1" y="139.4">PLLGND0</text>
<text x="198.4" y="141.8">0805</text>
<text x="211.1" y="141.8">0805</text>
<text x="223.8" y="141.8">0805</text>
<text x="236.5" y="141.8">0805</text>
<text x="51.7" y="144.5">IOL_17A</text>
<text x="51.7" y="147">IOL_17B</text>
<text x="51.7" y="149.5">IOL_18A</text>
<text x="63.6" y="145.7">24</text>
<text x="63.6" y="148.2">25</text>
<text x="158.6" y="146">QFP50P2200X2200X160-144N</text>
<text x="32" y="154.6">36</text>
<text x="38.2" y="155.9">NC_6</text>
<text x="51.7" y="152.1">IOL_18B</text>
<text x="51.7" y="154.6">IOL_23A</text>
<text x="63.6" y="150.8">26</text>
<text x="63.6" y="153.3">28</text>
<text x="63.6" y="155.9">29</text>
<text x="129.8" y="151.9">0805</text>
<text x="142.5" y="151.9">0805</text>
<text x="32" y="157.1">35</text>
<text x="38.2" y="158.4">NC_7</text>
<text x="51.7" y="157.2">IOL_23B</text>
<text x="51.7" y="159.7">IOL_24A</text>
<text x="63.6" y="158.4">31</text>
<text x="63.6" y="160.9">32</text>
<text x="51.7" y="162.2">IOL_24B</text>
<text x="51.7" y="164.8">IOL_25A</text>
<text x="51.7" y="167.3">IOL_25B</text>
<text x="63.6" y="163.5">33</text>
<text x="63.6" y="166">34</text>
<text x="36.7" y="173.9">QFP50P2200X2200X160-144N</text>
</g>
<g font-size="2.6" fill="#00f">
<text x="69.9" y="13.4">P110</text>
<text x="69.9" y="15.9">P112</text>
<text x="148.6" y="13.4">P73</text>
<text x="148.6" y="15.9">P74</text>
<text x="69.9" y="18.5">P113</text>
<text x="69.9" y="21">P114</text>
<text x="69.9" y="23.6">P115</text>
<text x="148.6" y="18.5">P75</text>
<text x="148.6" y="21">P76</text>
<text x="148.6" y="23.6">P78</text>
<text x="240.1" y="18.5">P37</text>
<text x="240.1" y="21">P38</text>
<text x="240.1" y="23.6">P39</text>
<text x="69.9" y="26.1">P116</text>
<text x="69.9" y="28.6">P117</text>
<text x="148.6" y="26.1">P79</text>
<text x="148.6" y="28.6">P80</text>
<text x="240.1" y="26.1">P41</text>
<text x="240.1" y="28.6">P42</text>
<text x="69.9" y="31.2">P118</text>
<text x="69.9" y="33.7">P119</text>
<text x="148.6" y="31.2">P81</text>
<text x="148.6" y="33.7">P82</text>
<text x="240.1" y="31.2">P43</text>
<text x="240.1" y="33.7">P44</text>
<text x="69.9" y="36.3">P120</text>
<text x="69.9" y="38.8">P121</text>
<text x="69.9" y="41.3">P122</text>
<text x="148.6" y="36.3">P83</text>
<text x="148.6" y="38.8">P84</text>
<text x="148.6" y="41.3">P85</text>
<text x="240.1" y="36.3">P45</text>
<text x="240.1" y="38.8">P47</text>
<text x="240.1" y="41.3">P48</text>
<text x="69.9" y="43.9">P124</text>
<text x="69.9" y="46.4">P125</text>
<text x="148.6" y="43.9">P87</text>
<text x="148.6" y="46.4">P88</text>
<text x="240.1" y="43.9">P49</text>
<text x="240.1" y="46.4">P52</text>
<text x="69.9" y="49">P128</text>
<text x="69.9" y="51.5">P129</text>
<text x="148.6" y="49">P90</text>
<text x="148.6" y="51.5">P91</text>
<text x="240.1" y="49">P55</text>
<text x="240.1" y="51.5">P56</text>
<text x="69.9" y="54">P130</text>
<text x="69.9" y="56.6">P134</text>
<text x="69.9" y="59.1">P135</text>
<text x="80.1" y="59.1">VSYNC</text>
<text x="148.6" y="54">P93</text>
<text x="148.6" y="56.6">P94</text>
<text x="148.6" y="59.1">P95</text>
<text x="181.7" y="54">ICE_DONE</text>
<text x="181.7" y="56.6">/ICE_RESET</text>
<text x="240.1" y="54">P60</text>
<text x="240.1" y="56.6">P61</text>
<text x="240.1" y="59.1">P62</text>
<text x="69.9" y="61.7">P136</text>
<text x="69.9" y="64.2">P137</text>
<text x="77.5" y="61.7">ICE_LED1</text>
<text x="77.5" y="64.2">ICE_LED2</text>
<text x="148.6" y="61.7">P96</text>
<text x="148.6" y="64.2">P97</text>
<text x="240.1" y="61.7">P63</text>
<text x="240.1" y="64.2">P64</text>
<text x="69.9" y="66.7">P138</text>
<text x="69.9" y="69.3">P139</text>
<text x="69.9" y="71.8">P141</text>
<text x="77.5" y="66.7">ICE_LED3</text>
<text x="77.5" y="69.3">ICE_LED4</text>
<text x="148.6" y="66.7">P98</text>
<text x="148.6" y="69.3">P99</text>
<text x="148.6" y="71.8">P101</text>
<text x="69.9" y="74.4">P142</text>
<text x="69.9" y="76.9">P143</text>
<text x="148.6" y="74.4">P102</text>
<text x="148.6" y="76.9">P104</text>
<text x="69.9" y="79.5">P144</text>
<text x="148.6" y="79.5">P105</text>
<text x="148.6" y="82">P106</text>
<text x="148.6" y="84.5">P107</text>
<text x="69.9" y="97.2">HSYNC</text>
<text x="72.4" y="99.8">P2</text>
<text x="100.4" y="97.2">/DTR/RESET</text>
<text x="72.4" y="102.3">P3</text>
<text x="72.4" y="107.4">P7</text>
<text x="72.4" y="104.9">P4</text>
<text x="100.4" y="104.9">/CTS</text>
<text x="72.4" y="112.5">P9</text>
<text x="72.4" y="109.9">P8</text>
<text x="72.4" y="115">P10</text>
<text x="72.4" y="117.6">P11</text>
<text x="105.5" y="115">/RTS</text>
<text x="111.8" y="115">/BOOT</text>
<text x="72.4" y="120.1">P12</text>
<text x="72.4" y="122.6">P15</text>
<text x="72.4" y="125.2">P16</text>
<text x="100.4" y="122.6">RXD</text>
<text x="72.4" y="127.7">P17</text>
<text x="72.4" y="130.3">P18</text>
<text x="100.4" y="127.7">TXD</text>
<text x="72.4" y="137.9">P21</text>
<text x="72.4" y="132.8">P19</text>
<text x="72.4" y="135.3">P20</text>
<text x="100.4" y="137.9">ICE_CLK</text>
<text x="72.4" y="140.4">P22</text>
<text x="72.4" y="143">P23</text>
<text x="72.4" y="145.5">P24</text>
<text x="72.4" y="148">P25</text>
<text x="72.4" y="150.6">P26</text>
<text x="72.4" y="153.1">P28</text>
<text x="72.4" y="155.7">P29</text>
<text x="72.4" y="158.2">P31</text>
<text x="72.4" y="160.7">P32</text>
<text x="72.4" y="163.3">P33</text>
<text x="72.4" y="165.8">P34</text>
</g>
<g font-size="2.6" fill="#800000">
<text x="15.5" y="30">100nF</text>
<text x="28.2" y="30">100nF</text>
<text x="91.7" y="30">100nF</text>
<text x="104.4" y="30">100nF</text>
<text x="171.5" y="32.5">10k</text>
<text x="183.1" y="35.1">100nF</text>
<text x="195.8" y="35.1">100nF</text>
<text x="171.5" y="70.6">33k</text>
<text x="204.3" y="69.8">ICE40HX4K-TQ144</text>
<text x="36.7" y="85">ICE40HX4K-TQ144</text>
<text x="112.9" y="90.1">ICE40HX4K-TQ144</text>
<text x="90" y="101.2">2k2</text>
<text x="15.5" y="113.8">100nF</text>
<text x="28.2" y="113.8">100nF</text>
<text x="224.6" y="112.9">1N4448HWS</text>
<text x="95.1" y="119">2k2</text>
<text x="128.3" y="118.9">100R</text>
<text x="141" y="118.9">100R</text>
<text x="206" y="118.9">100nF</text>
<text x="217.2" y="118.9">33k</text>
<text x="90" y="131.7">2k2</text>
<text x="158.6" y="143.4">ICE40HX4K-TQ144</text>
<text x="198.4" y="139.2">100nF</text>
<text x="211.1" y="139.2">100nF</text>
<text x="223.8" y="139.2">100nF</text>
<text x="236.5" y="139.2">100nF</text>
<text x="129.8" y="149.4">10nF</text>
<text x="142.5" y="149.4">10nF</text>
<text x="36.7" y="171.4">ICE40HX4K-TQ144</text>
</g>
<g font-size="2.5" fill="#000080">
<text x="241.8" y="172.6">10:24:57</text>
<text x="165.2" y="174.6">G2-S.Ortega A.González V.Lechón O.Viñarás</text>
<text x="212.2" y="174.6">REV:</text>
</g>
<g font-size="2.4" fill="#000080">
<text x="15.6" y="3.4">A</text>
<text x="40.5" y="3.6">B</text>
<text x="65.3" y="3.6">C</text>
<text x="90.2" y="3.6">D</text>
<text x="115.2" y="3.6">E</text>
<text x="140.1" y="3.6">F</text>
<text x="164.8" y="3.6">G</text>
<text x="189.8" y="3.6">H</text>
<text x="214.9" y="3.6">J</text>
<text x="239.6" y="3.6">K</text>
<text x="15.6" y="178.7">A</text>
<text x="40.5" y="178.7">B</text>
<text x="65.3" y="178.7">C</text>
<text x="90.2" y="178.7">D</text>
<text x="115.2" y="178.7">E</text>
<text x="140.1" y="178.7">F</text>
<text x="164.8" y="178.7">G</text>
<text x="189.8" y="178.7">H</text>
<text x="214.9" y="178.7">J</text>
<text x="239.6" y="178.7">K</text>
</g>
</svg>
